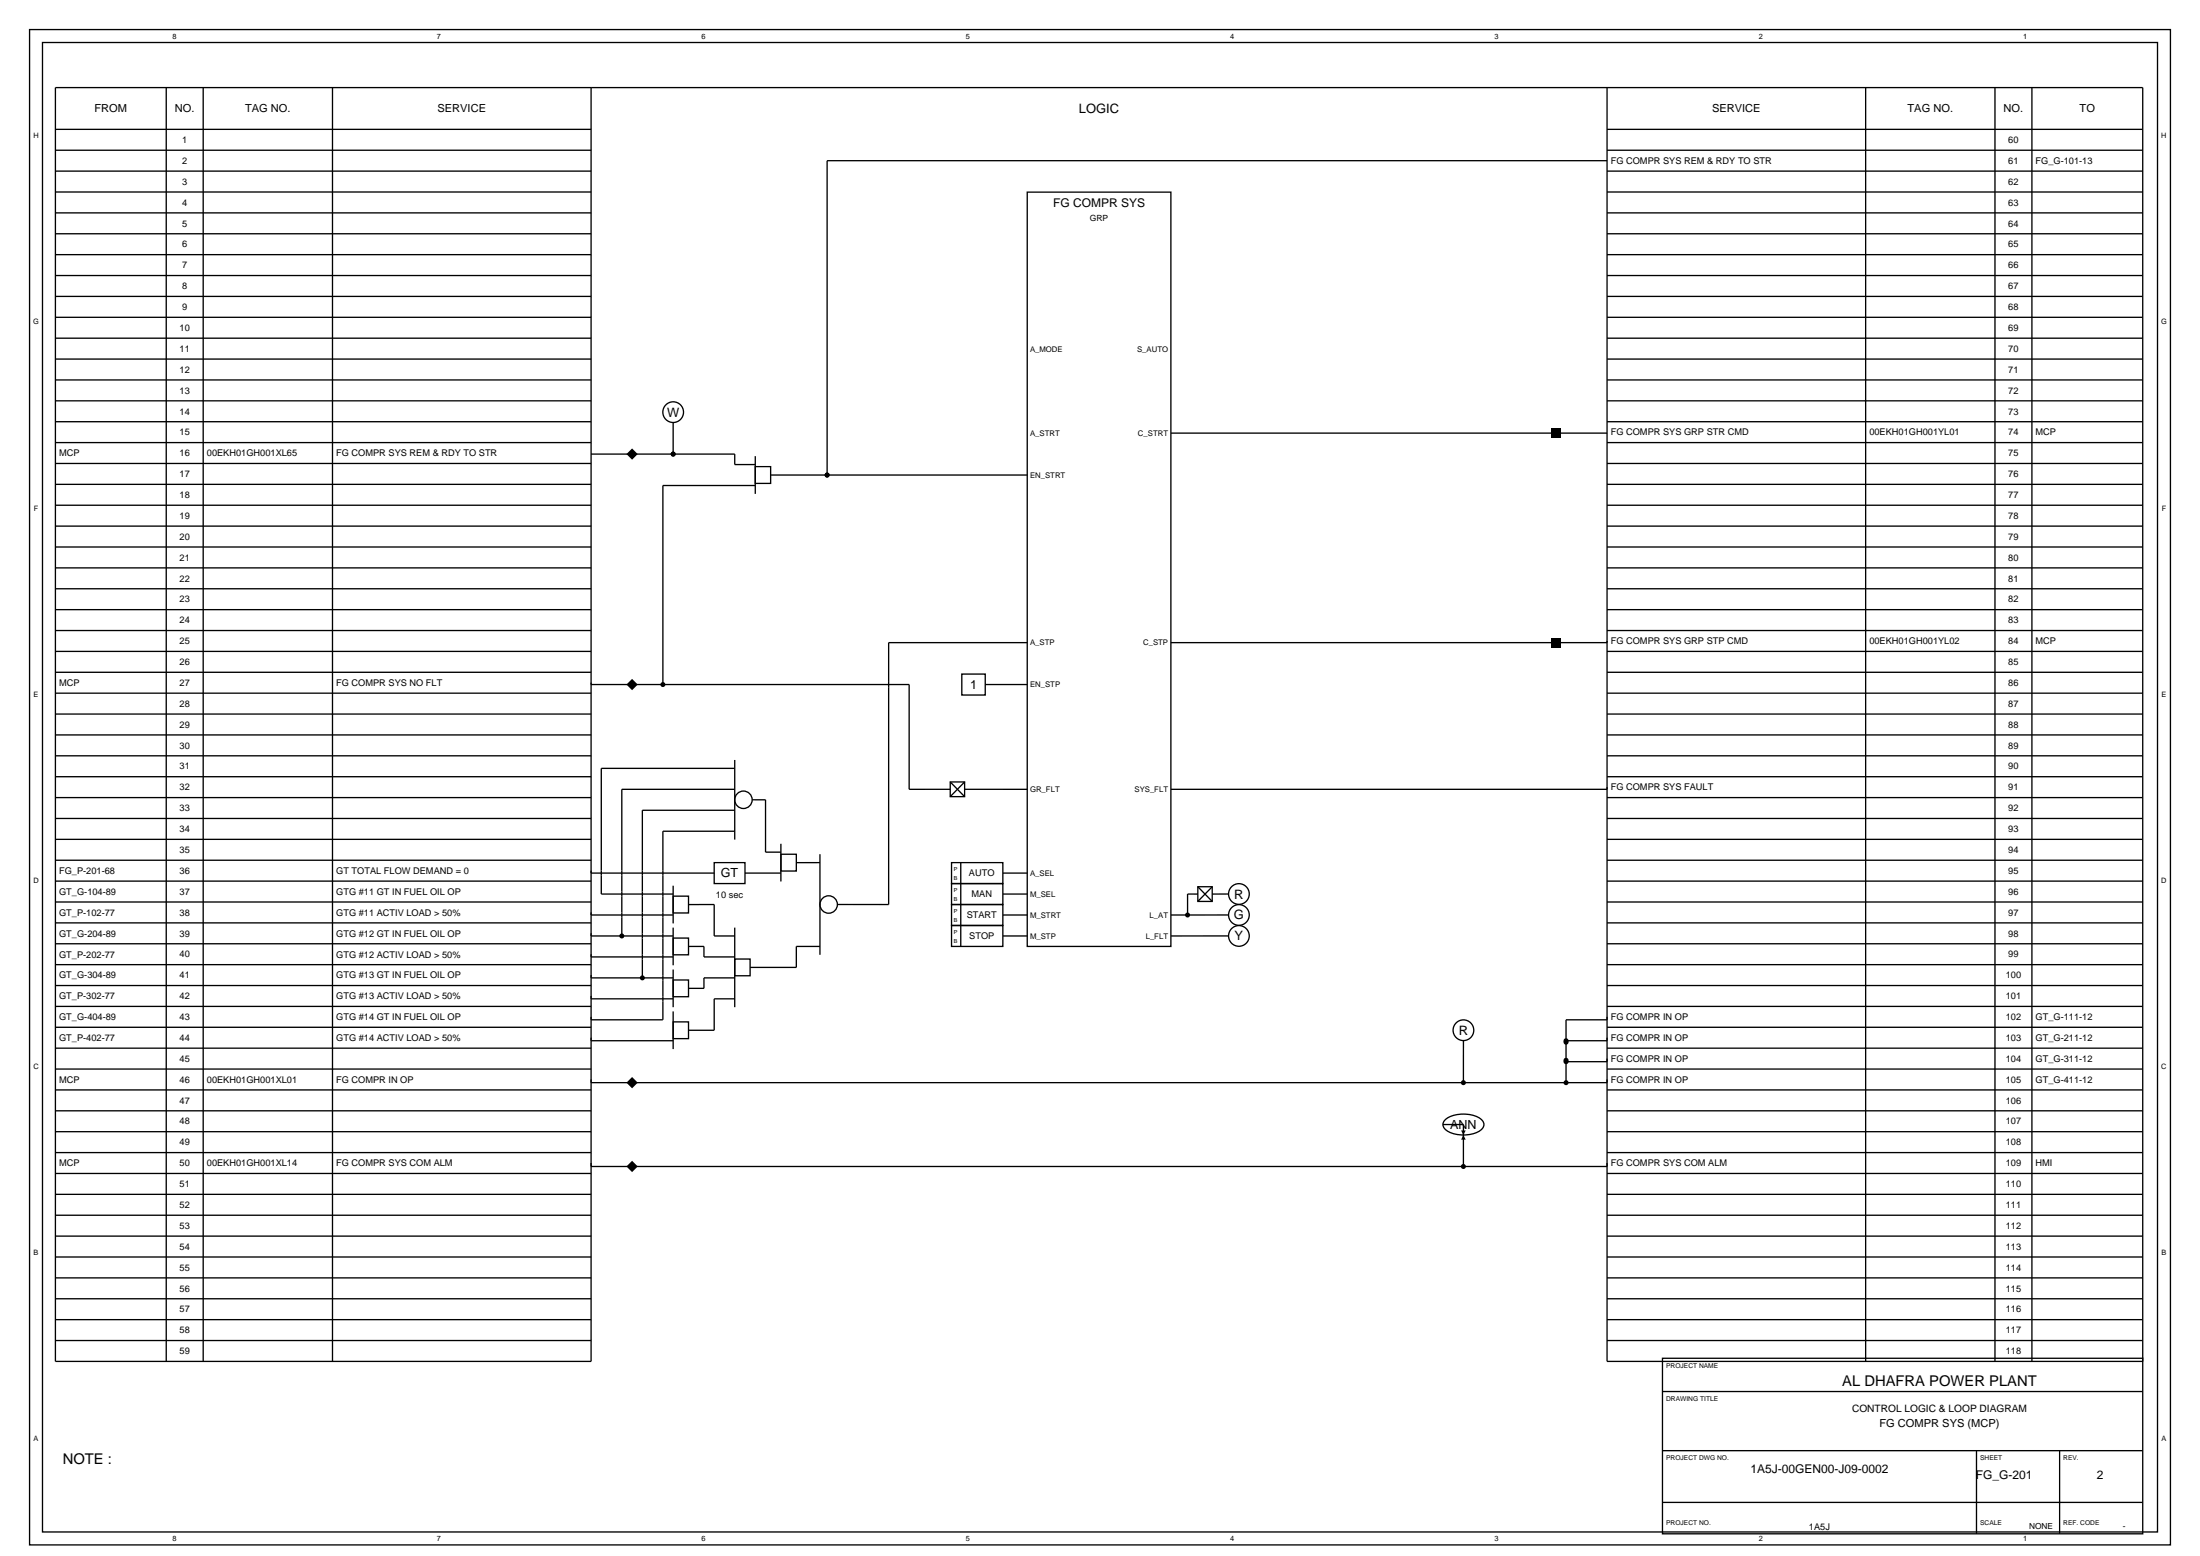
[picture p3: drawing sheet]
<svg xmlns="http://www.w3.org/2000/svg" width="420mm" height="297mm" viewBox="0 0 420 297" stroke-linecap="round" stroke-linejoin="round" font-family="sans-serif">
<g fill="none" stroke="#000" stroke-width=".25">
<path d="M5.6 5.6h408.9v289.3h-408.9zM8.1 8.1h403.9v284.4h-403.9zM31.7 16.7v243.2M38.8 16.7v243.2M63.5 16.7v243.2M112.9 16.7v243.2h-102.3v-243.2h398.6v243.2h-102.3v-243.2M356.3 16.7v243.2M381 16.7v243.2M388.1 16.7v243.2M10.6 24.7h102.3M10.6 28.7h102.3M10.6 32.7h102.3"/>
<path d="M10.6 36.7h102.3M196.2 36.7h27.4v144h-27.4zM306.9 24.7h102.3M306.9 28.7h102.3M306.9 32.7h102.3M306.9 36.7h102.3M306.9 30.7h-148.9v60M10.6 40.6h102.3M10.6 44.6h102.3M10.6 48.6h102.3M10.6 52.6h102.3M10.6 56.6h102.3"/>
<path d="M306.9 40.6h102.3M306.9 44.6h102.3M306.9 48.6h102.3M306.9 52.6h102.3M306.9 56.6h102.3M10.6 60.6h102.3M10.6 64.6h102.3M10.6 68.5h102.3M10.6 72.5h102.3M10.6 76.5h102.3M306.9 60.6h102.3M306.9 64.6h102.3"/>
<path d="M306.9 68.5h102.3M306.9 72.5h102.3M306.9 76.5h102.3M10.6 80.5h102.3M10.6 84.5h102.3M10.6 88.5h102.3M10.6 92.5h102.3M10.6 96.4h102.3M112.9 86.7h27.4v2h3.9M128.6 80.7v6M144.2 89.1h3v3.2h-3zM144.2 87.1v7.2"/>
<path d="M144.2 92.7h-17.6v38M147.2 90.7h49M223.6 82.7h83.3M306.9 80.5h102.3M306.9 84.5h102.3M306.9 88.5h102.3M306.9 92.5h102.3M306.9 96.4h102.3M10.6 100.4h102.3M10.6 104.4h102.3M10.6 108.4h102.3M10.6 112.4h102.3"/>
<path d="M10.6 116.4h102.3M306.9 100.4h102.3M306.9 104.4h102.3M306.9 108.4h102.3M306.9 112.4h102.3M306.9 116.4h102.3M10.6 120.4h102.3M10.6 124.4h102.3M10.6 128.3h102.3M10.6 132.3h102.3M10.6 136.3h102.3M112.9 130.7h60.7v20h7.9"/>
<path d="M183.7 128.7h4.5v4h-4.5zM188.2 130.7h8M196.2 122.7h-26.5v50h-9.8M223.6 122.7h83.3M306.9 120.4h102.3M306.9 124.4h102.3M306.9 128.3h102.3M306.9 132.3h102.3M306.9 136.3h102.3M10.6 140.3h102.3M10.6 144.3h102.3M10.6 148.3h102.3"/>
<path d="M10.6 152.3h102.3M10.6 156.2h102.3M140.3 145.1v15.2M140.3 146.7h-25.5v24h13.8M140.3 150.7h-21.5v28M140.3 158.7h-13.7v36h-13.7M140.3 154.7h-17.6v32M143.7 152.7h2.5v10h2.9M181.5 149.3h2.7v2.8h-2.7zM181.5 149.3l2.7 2.8M184.2 149.3l-2.7 2.8M184.2 150.7h12"/>
<path d="M223.6 150.7h83.3M306.9 140.3h102.3M306.9 144.3h102.3M306.9 148.3h102.3M306.9 152.3h102.3M306.9 156.2h102.3M10.6 160.2h102.3M10.6 164.2h102.3M10.6 168.2h102.3M10.6 172.2h102.3M10.6 176.2h102.3M112.9 166.7h23.5"/>
<path d="M112.9 174.7h15.7M112.9 178.7h15.7M128.6 171.1h2.9v3.2h-2.9zM128.6 179.1h2.9v3.2h-2.9zM128.6 169.1v7.2M128.6 177.1v7.2M131.5 172.7h4.9v6h3.9M136.4 164.7h5.9v4h-5.9zM140.3 177.1v15.2M142.3 166.7h6.8M149.1 163.1h3v3.2h-3zM149.1 161.1v7.2"/>
<path d="M156.6 164.7h-4.5M156.6 163.1v19.2M181.7 164.7h9.8v4h-9.8zM181.7 168.7h9.8v4h-9.8zM181.7 172.7h9.8v4h-9.8zM181.7 176.7h9.8v4h-9.8zM183.5 164.7v16M191.5 166.7h4.7M191.5 170.7h4.7M191.5 174.7h4.7M191.5 178.7h4.7M228.8 169.3h2.7v2.8h-2.7z"/>
<path d="M228.8 169.3l2.7 2.8M228.8 170.7h-2v4M231.5 169.3l-2.7 2.8M234.6 170.7h-3.1M234.6 174.7h-11M234.6 178.7h-11M306.9 160.2h102.3M306.9 164.2h102.3M306.9 168.2h102.3M306.9 172.2h102.3M306.9 176.2h102.3M10.6 180.2h102.3"/>
<path d="M10.6 184.1h102.3M10.6 188.1h102.3M10.6 192.1h102.3M10.6 196.1h102.3M112.9 198.7h15.7M112.9 182.7h15.7M112.9 190.7h15.7M112.9 186.7h15.7M128.6 187.1h2.9v3.2h-2.9zM128.6 195.1h2.9v3.2h-2.9zM128.6 185.1v7.2M128.6 193.1v7.2"/>
<path d="M131.5 180.7h2.9v2h5.9M140.3 183.1h3v3.2h-3zM140.3 190.7h-3.9v6h-4.9M140.3 186.7h-5.9v2h-2.9M156.6 180.7h-4.5v4h-8.8M279.5 198.6v8.1M299.1 198.7h7.8M306.9 180.2h102.3M306.9 184.1h102.3M306.9 188.1h102.3M306.9 192.1h102.3M306.9 196.1h102.3"/>
<path d="M306.9 194.7h-7.8v12M10.6 200.1h102.3M10.6 204.1h102.3M10.6 208.1h102.3M10.6 212.1h102.3M10.6 216h102.3M112.9 206.7h194M275.6 214.7h3.9v8M276 213.8a6.1 6.1 0 0 1 7 0 1.27 1.27 0 0 1-.5 2.1 6.3 6.3 0 0 1-6.5-.3 1.17 1.17 0 0 1 0-1.8zM299.1 202.7h7.8M306.9 200.1h102.3M306.9 204.1h102.3"/>
<path d="M306.9 208.1h102.3M306.9 212.1h102.3M306.9 216h102.3M10.6 220h102.3M10.6 224h102.3M10.6 228h102.3M10.6 232h102.3M10.6 236h102.3M10.6 240h102.3M112.9 222.7h194M306.9 220h102.3M306.9 224h102.3"/>
<path d="M306.9 228h102.3M306.9 232h102.3M306.9 236h102.3M306.9 240h102.3M10.6 243.9h102.3M10.6 247.9h102.3M10.6 251.9h102.3M10.6 255.9h102.3M306.9 243.9h102.3M306.9 247.9h102.3M306.9 251.9h102.3M306.9 255.9h102.3"/>
<path d="M317.5 259.3h91.7v33.5h-91.7zM317.5 265.6h91.7M317.5 276.9h91.7M377.5 276.9v15.9M393.3 276.9v15.9M317.5 286.8h91.7"/>
<circle cx="128.6" cy="78.7" r="1.98"/>
<circle cx="142" cy="152.7" r="1.67"/>
<circle cx="158.3" cy="172.7" r="1.67"/>
<circle cx="236.6" cy="178.7" r="1.98"/>
<circle cx="236.6" cy="174.7" r="1.98"/>
<circle cx="236.6" cy="170.7" r="1.98"/>
<circle cx="279.5" cy="196.7" r="1.98"/>
</g>
<g fill="#000">
<path d="M119.6 86.7l1.1-1.1 1.1 1.1-1.1 1.1zM296.3 81.8h1.7v1.7h-1.7zM120.7 129.6l1.1 1.1-1.1 1.1-1.1-1.1zM296.3 121.8h1.7v1.7h-1.7zM119.6 206.7l1.1-1.1 1.1 1.1-1.1 1.1zM279.5 216.7l.4 .9h-.9zM279 215.8h.9l-.4 .9zM120.7 221.6l1.1 1.1-1.1 1.1-1.1-1.1z"/>
<circle cx="128.6" cy="86.7" r=".48"/>
<circle cx="158" cy="90.7" r=".48"/>
<circle cx="126.6" cy="130.7" r=".48"/>
<circle cx="118.8" cy="178.7" r=".48"/>
<circle cx="226.8" cy="174.7" r=".48"/>
<circle cx="122.7" cy="186.7" r=".48"/>
<circle cx="299.1" cy="199" r=".48"/>
<circle cx="299.1" cy="198.7" r=".48"/>
<circle cx="279.5" cy="206.7" r=".48"/>
<circle cx="299.1" cy="202.7" r=".48"/>
<circle cx="299.1" cy="206.7" r=".48"/>
<circle cx="299.1" cy="202.4" r=".48"/>
<circle cx="279.5" cy="222.7" r=".48"/>
</g>
<g font-size="2.8">
<text x="351.8" y="264.5">AL DHAFRA POWER PLANT</text>
<text x="12" y="279.4">NOTE :</text>
</g>
<g font-size="2.5">
<text x="206.1" y="21.6">LOGIC</text>
<text x="127.4" y="79.5">W</text>
<text x="235.7" y="171.5">R</text>
<text x="235.6" y="175.5">G</text>
<text x="235.8" y="179.5">Y</text>
<text x="278.6" y="197.5">R</text>
</g>
<g font-size="2.4">
<text x="185.3" y="131.5">1</text>
<text x="137.7" y="167.5">GT</text>
<text x="277" y="215.5">ANN</text>
</g>
<g font-size="2.3">
<text x="201.1" y="39.5">FG COMPR SYS</text>
<text x="334.3" y="281.3">1A5J-00GEN00-J09-0002</text>
<text x="377.3" y="282.3">FG_G-201</text>
<text x="400.5" y="282.3">2</text>
</g>
<g font-size="2.1">
<text x="18.1" y="21.4">FROM</text>
<text x="33.4" y="21.4">NO.</text>
<text x="46.8" y="21.4">TAG NO.</text>
<text x="83.5" y="21.4">SERVICE</text>
<text x="327" y="21.4">SERVICE</text>
<text x="364.3" y="21.4">TAG NO.</text>
<text x="382.6" y="21.4">NO.</text>
<text x="397.2" y="21.4">TO</text>
<text x="359" y="272.4">FG COMPR SYS (MCP)</text>
</g>
<text font-size="1.9" x="353.7" y="269.5">CONTROL LOGIC &amp; LOOP DIAGRAM</text>
<g font-size="1.8">
<text x="34.8" y="27.3">1</text>
<text x="383.5" y="27.3">60</text>
<text x="34.8" y="31.3">2</text>
<text x="34.8" y="35.3">3</text>
<text x="307.6" y="31.3">FG COMPR SYS REM &amp; RDY TO STR</text>
<text x="383.5" y="31.3">61</text>
<text x="383.5" y="35.3">62</text>
<text x="388.8" y="31.3">FG_G-101-13</text>
<text x="34.8" y="39.3">4</text>
<text x="383.5" y="39.3">63</text>
<text x="34.8" y="43.3">5</text>
<text x="34.8" y="47.2">6</text>
<text x="383.5" y="43.3">64</text>
<text x="383.5" y="47.2">65</text>
<text x="34.8" y="51.2">7</text>
<text x="383.5" y="51.2">66</text>
<text x="34.8" y="55.2">8</text>
<text x="34.8" y="59.2">9</text>
<text x="383.5" y="55.2">67</text>
<text x="383.5" y="59.2">68</text>
<text x="34.3" y="63.2">10</text>
<text x="383.5" y="63.2">69</text>
<text x="34.3" y="67.2">11</text>
<text x="34.3" y="71.2">12</text>
<text x="383.5" y="67.2">70</text>
<text x="383.5" y="71.2">71</text>
<text x="34.3" y="75.1">13</text>
<text x="383.5" y="75.1">72</text>
<text x="34.3" y="79.1">14</text>
<text x="34.3" y="83.1">15</text>
<text x="307.6" y="83.1">FG COMPR SYS GRP STR CMD</text>
<text x="357" y="83.1">00EKH01GH001YL01</text>
<text x="383.5" y="79.1">73</text>
<text x="383.5" y="83.1">74</text>
<text x="388.8" y="83.1">MCP</text>
<text x="11.3" y="87.1">MCP</text>
<text x="34.3" y="87.1">16</text>
<text x="39.5" y="87.1">00EKH01GH001XL65</text>
<text x="64.2" y="87.1">FG COMPR SYS REM &amp; RDY TO STR</text>
<text x="383.5" y="87.1">75</text>
<text x="34.3" y="91.1">17</text>
<text x="34.3" y="95.1">18</text>
<text x="383.5" y="91.1">76</text>
<text x="383.5" y="95.1">77</text>
<text x="34.3" y="99.1">19</text>
<text x="383.5" y="99.1">78</text>
<text x="34.3" y="103">20</text>
<text x="34.3" y="107">21</text>
<text x="383.5" y="103">79</text>
<text x="383.5" y="107">80</text>
<text x="34.3" y="111">22</text>
<text x="383.5" y="111">81</text>
<text x="34.3" y="115">23</text>
<text x="34.3" y="119">24</text>
<text x="383.5" y="115">82</text>
<text x="383.5" y="119">83</text>
<text x="34.3" y="123">25</text>
<text x="307.6" y="123">FG COMPR SYS GRP STP CMD</text>
<text x="357" y="123">00EKH01GH001YL02</text>
<text x="383.5" y="123">84</text>
<text x="388.8" y="123">MCP</text>
<text x="11.3" y="131">MCP</text>
<text x="34.3" y="127">26</text>
<text x="34.3" y="131">27</text>
<text x="64.2" y="131">FG COMPR SYS NO FLT</text>
<text x="383.5" y="127">85</text>
<text x="383.5" y="131">86</text>
<text x="34.3" y="134.9">28</text>
<text x="383.5" y="134.9">87</text>
<text x="34.3" y="138.9">29</text>
<text x="34.3" y="142.9">30</text>
<text x="383.5" y="138.9">88</text>
<text x="383.5" y="142.9">89</text>
<text x="34.3" y="146.9">31</text>
<text x="383.5" y="146.9">90</text>
<text x="34.3" y="150.9">32</text>
<text x="34.3" y="154.9">33</text>
<text x="307.6" y="150.9">FG COMPR SYS FAULT</text>
<text x="383.5" y="150.9">91</text>
<text x="383.5" y="154.9">92</text>
<text x="34.3" y="158.9">34</text>
<text x="383.5" y="158.9">93</text>
<text x="11.3" y="166.8">FG_P-201-68</text>
<text x="34.3" y="162.8">35</text>
<text x="34.3" y="166.8">36</text>
<text x="64.2" y="166.8">GT TOTAL FLOW DEMAND = 0</text>
<text x="185.1" y="167.3">AUTO</text>
<text x="383.5" y="162.8">94</text>
<text x="383.5" y="166.8">95</text>
<text x="11.3" y="170.8">GT_G-104-89</text>
<text x="34.3" y="170.8">37</text>
<text x="64.2" y="170.8">GTG #11 GT IN FUEL OIL OP</text>
<text x="136.7" y="171.4">10 sec</text>
<text x="185.5" y="171.3">MAN</text>
<text x="383.5" y="170.8">96</text>
<text x="11.3" y="174.8">GT_P-102-77</text>
<text x="11.3" y="178.8">GT_G-204-89</text>
<text x="34.3" y="174.8">38</text>
<text x="34.3" y="178.8">39</text>
<text x="64.2" y="174.8">GTG #11 ACTIV LOAD &gt; 50%</text>
<text x="64.2" y="178.8">GTG #12 GT IN FUEL OIL OP</text>
<text x="184.6" y="175.3">START</text>
<text x="185.1" y="179.3">STOP</text>
<text x="383.5" y="174.8">97</text>
<text x="383.5" y="178.8">98</text>
<text x="11.3" y="182.8">GT_P-202-77</text>
<text x="34.3" y="182.8">40</text>
<text x="64.2" y="182.8">GTG #12 ACTIV LOAD &gt; 50%</text>
<text x="383.5" y="182.8">99</text>
<text x="11.3" y="186.8">GT_G-304-89</text>
<text x="11.3" y="190.8">GT_P-302-77</text>
<text x="34.3" y="186.8">41</text>
<text x="34.3" y="190.7">42</text>
<text x="64.2" y="186.8">GTG #13 GT IN FUEL OIL OP</text>
<text x="64.2" y="190.8">GTG #13 ACTIV LOAD &gt; 50%</text>
<text x="383.1" y="186.8">100</text>
<text x="383.1" y="190.7">101</text>
<text x="11.3" y="194.8">GT_G-404-89</text>
<text x="34.3" y="194.7">43</text>
<text x="64.2" y="194.8">GTG #14 GT IN FUEL OIL OP</text>
<text x="307.6" y="194.8">FG COMPR IN OP</text>
<text x="383.1" y="194.7">102</text>
<text x="388.8" y="194.8">GT_G-111-12</text>
<text x="11.3" y="198.7">GT_P-402-77</text>
<text x="34.3" y="198.7">44</text>
<text x="34.3" y="202.7">45</text>
<text x="64.2" y="198.7">GTG #14 ACTIV LOAD &gt; 50%</text>
<text x="307.6" y="198.7">FG COMPR IN OP</text>
<text x="307.6" y="202.7">FG COMPR IN OP</text>
<text x="383.1" y="198.7">103</text>
<text x="383.1" y="202.7">104</text>
<text x="388.8" y="198.7">GT_G-211-12</text>
<text x="388.8" y="202.7">GT_G-311-12</text>
<text x="11.3" y="206.7">MCP</text>
<text x="34.3" y="206.7">46</text>
<text x="39.5" y="206.7">00EKH01GH001XL01</text>
<text x="64.2" y="206.7">FG COMPR IN OP</text>
<text x="307.6" y="206.7">FG COMPR IN OP</text>
<text x="383.1" y="206.7">105</text>
<text x="388.8" y="206.7">GT_G-411-12</text>
<text x="34.3" y="210.7">47</text>
<text x="34.3" y="214.7">48</text>
<text x="383.1" y="210.7">106</text>
<text x="383.1" y="214.7">107</text>
<text x="34.3" y="218.7">49</text>
<text x="383.1" y="218.7">108</text>
<text x="11.3" y="222.7">MCP</text>
<text x="34.3" y="222.6">50</text>
<text x="34.3" y="226.6">51</text>
<text x="39.5" y="222.7">00EKH01GH001XL14</text>
<text x="64.2" y="222.7">FG COMPR SYS COM ALM</text>
<text x="307.6" y="222.7">FG COMPR SYS COM ALM</text>
<text x="383.1" y="222.6">109</text>
<text x="383.1" y="226.6">110</text>
<text x="388.8" y="222.7">HMI</text>
<text x="34.3" y="230.6">52</text>
<text x="383.1" y="230.6">111</text>
<text x="34.3" y="234.6">53</text>
<text x="34.3" y="238.6">54</text>
<text x="383.1" y="234.6">112</text>
<text x="383.1" y="238.6">113</text>
<text x="34.3" y="242.6">55</text>
<text x="383.1" y="242.6">114</text>
<text x="34.3" y="246.6">56</text>
<text x="34.3" y="250.5">57</text>
<text x="383.1" y="246.6">115</text>
<text x="383.1" y="250.5">116</text>
<text x="34.3" y="254.5">58</text>
<text x="383.1" y="254.5">117</text>
<text x="34.3" y="258.5">59</text>
<text x="383.1" y="258.5">118</text>
<text x="345.5" y="292">1A5J</text>
</g>
<g font-size="1.6">
<text x="208.1" y="42.2">GRP</text>
<text x="387.5" y="292">NONE</text>
<text x="405.4" y="292">-</text>
</g>
<g font-size="1.5">
<text x="196.7" y="67.2">A_MODE</text>
<text x="217.2" y="67.2">S_AUTO</text>
<text x="196.7" y="83.2">A_STRT</text>
<text x="217.3" y="83.2">C_STRT</text>
<text x="196.7" y="91.2">EN_STRT</text>
<text x="196.7" y="123.2">A_STP</text>
<text x="218.3" y="123.2">C_STP</text>
<text x="196.7" y="131.2">EN_STP</text>
<text x="196.7" y="151.2">GR_FLT</text>
<text x="216.7" y="151.2">SYS_FLT</text>
<text x="196.7" y="167.2">A_SEL</text>
<text x="196.7" y="171.2">M_SEL</text>
<text x="196.7" y="175.2">M_STRT</text>
<text x="196.7" y="179.2">M_STP</text>
<text x="218.8" y="179.2">L_FLT</text>
<text x="219.5" y="175.2">L_AT</text>
</g>
<g font-size="1.4">
<text x="33" y="7.4">8</text>
<text x="83.5" y="7.4">7</text>
<text x="133.9" y="7.4">6</text>
<text x="184.4" y="7.4">5</text>
<text x="234.9" y="7.4">4</text>
<text x="285.4" y="7.4">3</text>
<text x="335.9" y="7.4">2</text>
<text x="386.4" y="7.4">1</text>
<text x="6.4" y="26.4">H</text>
<text x="412.8" y="26.4">H</text>
<text x="6.3" y="61.9">G</text>
<text x="412.7" y="61.9">G</text>
<text x="6.4" y="97.5">F</text>
<text x="412.8" y="97.5">F</text>
<text x="6.4" y="133">E</text>
<text x="412.8" y="133">E</text>
<text x="6.4" y="168.5">D</text>
<text x="412.8" y="168.5">D</text>
<text x="6.4" y="204.1">C</text>
<text x="412.8" y="204.1">C</text>
<text x="6.4" y="239.6">B</text>
<text x="412.8" y="239.6">B</text>
<text x="6.4" y="275.2">A</text>
<text x="412.8" y="275.2">A</text>
<text x="33" y="294.2">8</text>
<text x="83.5" y="294.2">7</text>
<text x="133.9" y="294.2">6</text>
<text x="184.4" y="294.2">5</text>
<text x="234.9" y="294.2">4</text>
<text x="285.4" y="294.2">3</text>
<text x="335.9" y="294.2">2</text>
<text x="386.4" y="294.2">1</text>
</g>
<g font-size="1.3">
<text x="318.2" y="261.1">PROJECT NAME</text>
<text x="318.2" y="267.4">DRAWING TITLE</text>
<text x="318.2" y="278.7">PROJECT DWG NO.</text>
<text x="378.2" y="278.7">SHEET</text>
<text x="394.1" y="278.7">REV.</text>
<text x="318.2" y="291">PROJECT NO.</text>
<text x="378.2" y="291">SCALE</text>
<text x="394.1" y="291">REF. CODE</text>
</g>
<g font-size="1.1">
<text x="182.1" y="166.2">P</text>
<text x="182.1" y="167.9">B</text>
<text x="182.1" y="170.2">P</text>
<text x="182.1" y="171.9">B</text>
<text x="182.1" y="174.2">P</text>
<text x="182.1" y="175.9">B</text>
<text x="182.1" y="178.2">P</text>
<text x="182.1" y="179.9">B</text>
</g>
</svg>
